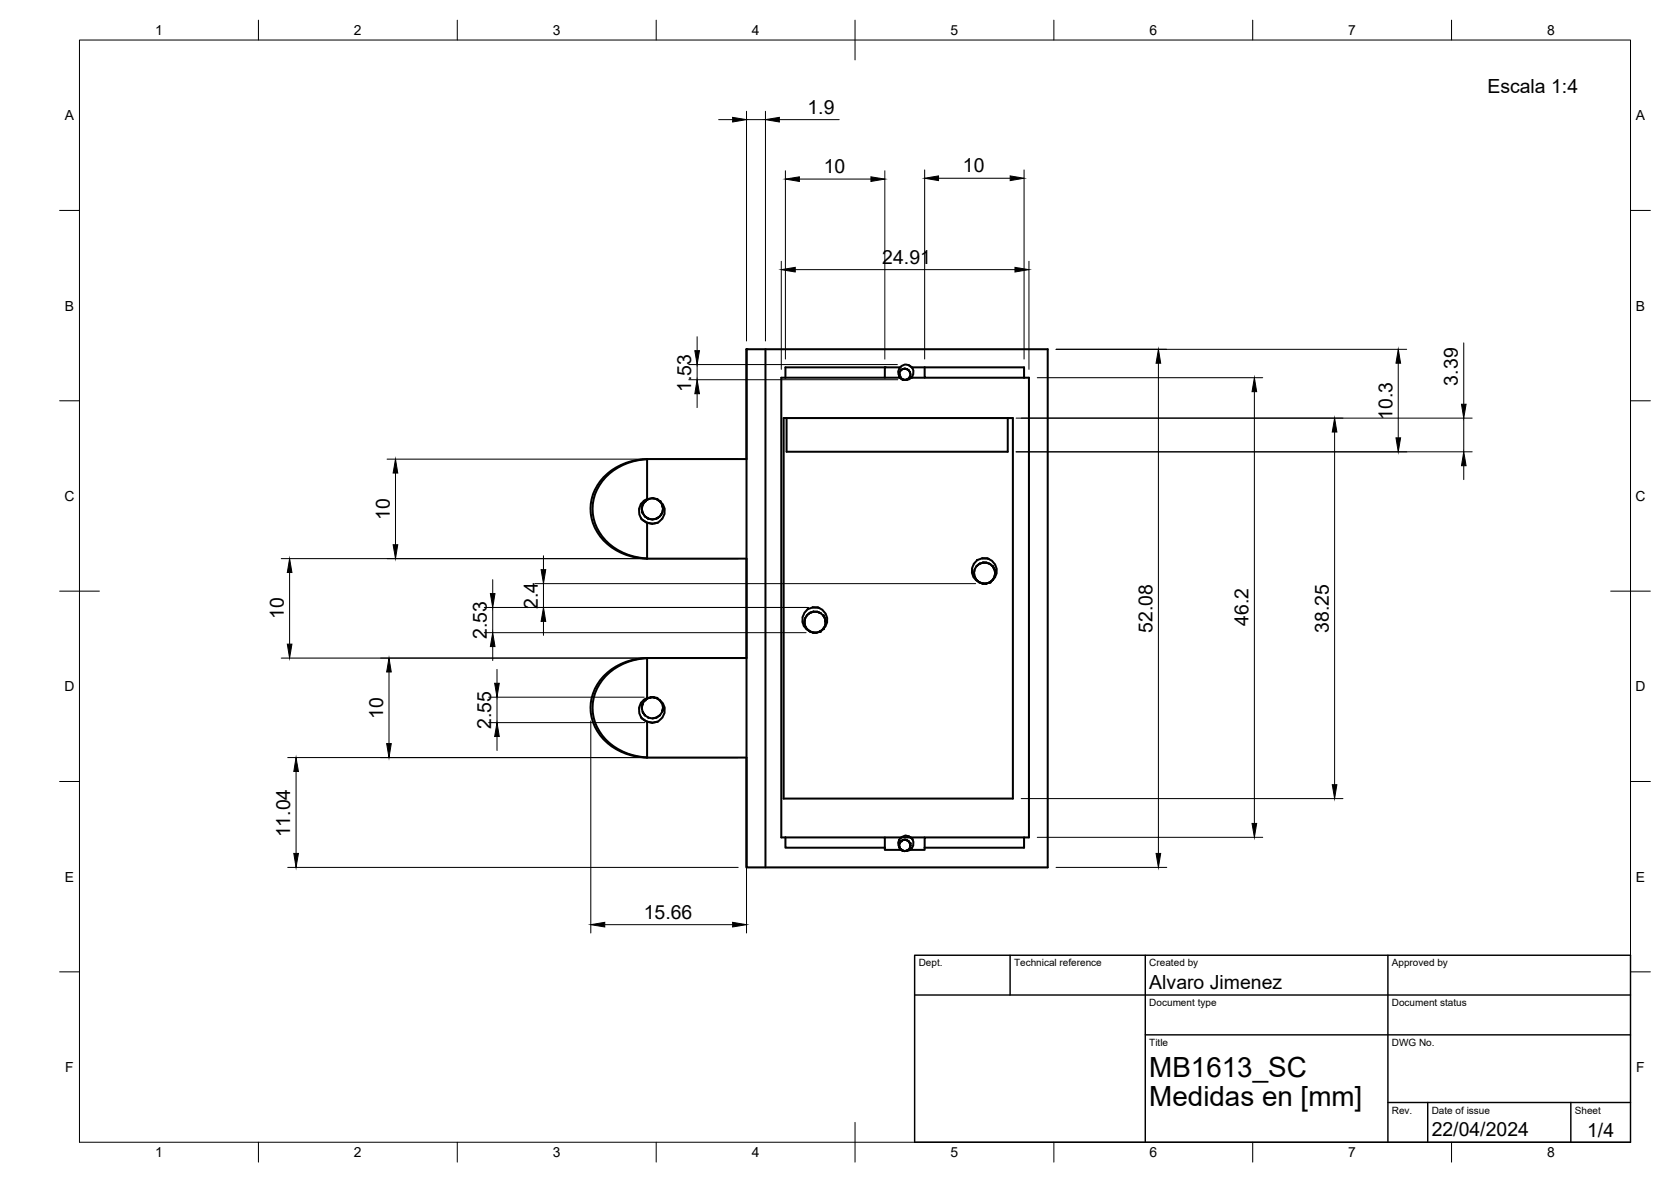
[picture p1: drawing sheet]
<svg xmlns="http://www.w3.org/2000/svg" width="420mm" height="297mm" viewBox="0 0 420 297" stroke-linecap="round" stroke-linejoin="round" font-family="sans-serif">
<!-- layer: Visible -->
<g fill="none" stroke="#000" stroke-width=".51">
<path d="M187.7 87.8h75.7v130.2h-75.7v-27.6h-25v-9M187.7 87.8v27.6h-25v10.2l.3-.2M187.7 87.8v130.2M192.5 87.8v130.2M197.5 94.9h-1.1v115.5h1.1M222.5 92.3h-25v2.6M222.5 92.3v2.6h-25M222.5 92.3h3.9l.3-.3a1.95 1.95 0 0 1 2.6 .3h3.2M226.1 94.1l.3 .8h-3.9M226.1 94.1l.1 .5M226.2 94.6l.3 .4M226.2 94.6l.2 .4"/>
<path d="M226.2 93.5l-.1 .2M226.2 93.5h.1M226.4 92.3a1.55 1.55 0 0 0-.3 2.1M226.4 94.9l.1 .1M226.5 95h.1M226.5 95.1l.3 .2M226.5 93v.1M226.5 93.1h.1M226.7 95.2l.2 .2M226.9 95.4h.1M226.9 95.4h.3M226.9 95.4l.5 .1"/>
<path d="M226.9 92.8l-.4 .2M227 92.7a1.47 1.47 0 0 0-.9 1.3v.1M227 92.7h.5zM227.3 95.4l.1 .1M227.4 95.5h.1M227.5 92.7l.6 .1zM228.1 92.8l.4 .3M228.2 95.3l-.2 .1M228.5 95.1l-1 .4M228.5 95.1h.1M228.5 91.8l.6 .4M228.5 93.1l.3 .4"/>
<path d="M228.5 93.1h.1M228.7 93.4l.1 .1M228.8 94.6l-.3 .5M228.8 93.5l.1 .6-.3 .8h.6l-.6 .4-1.2 .2-.9-.5M228.8 93.5v.1M228.8 94.5v.1M228.9 93.8v.3M229.3 92.3a2.03 2.03 0 0 1 0 2.5l-.1 .1h3.3M229.3 92.3l.1 .3M232.5 92.3h25v2.6M232.5 92.3v2.6h25M257.5 94.9h1.2v115.5h-1.2"/>
<path d="M151.8 119.9a15.3 15.3 0 0 1 10.9-4.5 14 14 0 0 0-13.4 10 12.3 12.3 0 0 0 8.6 14l2.8 .7 2 .2a14 14 0 0 1-13.9-10 11.3 11.3 0 0 1 3-10.4zM197 105.1h57.7v95.6h-57.7zM197.8 105.1v8.4h55.6v-8.4M161.2 130.2l1.4 1.1M161.2 130.2l.2 .3M161.4 127.9l.2 1zM161.6 126.9h.1M161.7 130.8l.9 .5M162.1 129.7l-.5-.8 .6 .9M162.2 126h-.1a2.67 2.67 0 0 0-.7 1.9M162.2 126l-.6 .9M162.2 126l-.6 .9-.2 .9"/>
<path d="M162.2 126h-.1M162.2 126h.1M162.6 131.3l.1 9.1M162.7 131.4h.1M162.7 125.5h-.1a3.3 3.3 0 0 0-1.4 4.7M162.7 131.4l1.3 .2M162.9 131.4l1.1 .2M163 130.3l-.8-.5 .8 .6M163 125.4l-.8 .5M163 125.4l1-.2 1.1 .2 .8 .6M163 130.4a2.75 2.75 0 0 0 2.1 0M163 125.4l-.8 .6"/>
<path d="M163 130.4l1 .1M163 125.4a2.75 2.75 0 0 1 2.1 0M165 130.4l-1 .1M165.1 125.4l.7 .5M165.1 125.4l.8 .6M165.4 131.4l-1 .2M165.9 126l.8 .8a2.97 2.97 0 0 1-.1 3.3l-.1 .3a2.75 2.75 0 0 1-2.5 1.2M165.9 129.8l-.8 .6 .7-.6M165.9 126l.6 .9M166.5 126.9l.2 1zM166.5 126.8v.1M166.7 127.9l-.2 1-.6 .9 .6-.9"/>
<path d="M166.7 127.9l-.2 1M162.7 140.4h25v25h-25M202.4 157.2h.1M202.4 157.2l.3 .5M202.4 155.4l-.1 1.2M202.4 155.4l-.1 .9 .1 .9 .5 .8M202.4 155.4l-.1 .9 .1 .9M202.5 155.4h-.1M202.9 158h.1M203.2 153.1h-.1a3.6 3.6 0 0 0-1.3 2.1v.4a2.95 2.95 0 0 0 .8 2.3l.7 .5M203.3 158.4l-.4-.4 .6 .6M203.5 158.6l.1 .1"/>
<path d="M203.6 158.7l.5 .1zM203.6 154l-.9 1M203.6 154l-.3 .3M204 158.8l.4 .2M204.3 152.6l-1.2 .5M204.3 152.6l1.4 .1M204.3 152.6l1.1 .1M204.4 159h.1M204.5 153.7l-.9 .3-.7 .6-.5 .8M204.5 153.7h.9M204.5 153.7l-.8 .3M204.8 159h.6"/>
<path d="M205.4 153.7l.9 .4zM205.7 152.7a3.6 3.6 0 0 1 2.3 2.6v1.1l-.4 1-.6 .6M205.7 152.7l.2 .1M206.2 158.7h.1M206.2 158.7h-.1M206.2 158.7l-.8 .3h-1M206.3 154.1h.1M206.3 154.1l.7 .6 .5 .8M206.9 158.1h.1M207 154.7l.3 .5M207 158l-.7 .7-.9 .3h-1l-1.1-.6M207 158l-.8 .7"/>
<path d="M207 154.7l.5 .8zM207.4 157.3h.1M207.5 155.5l.1 .9-.1-.6M207.5 155.5l.1 .7M207.6 156.4l-.2 .9-.4 .8 .4-.8zM244.9 144l.1 .9M245 144.9h.1M245.1 143.1l-.2 1.2M245.5 145.7l-.5-.8 .9 1.2M245.5 145.7l.7 .6M245.5 145.7l.6 .6M245.6 142.2l-.1 .1"/>
<path d="M245.7 140.8a3.3 3.3 0 0 0-1.3 2v.4a3.2 3.2 0 0 0 1 2.5l.8 .6 .9 .3 .9 .1 .9-.3M245.7 140.7v.1M245.8 140.7h-.1M246.2 146.3l.9 .3 .9 .1M246.2 146.3l.5 .2M246.3 141.7l-.8 .6-.4 .8-.2 .8 .1 1M246.3 141.7l-.7 .6M246.3 141.7h.1M246.3 141.7l.8-.3h1l.8 .3 .7 .6M246.6 146.5l1.4 .2M247 140.3l-1.3 .5M247 140.3a3.2 3.2 0 0 1 3.2 1.6 2.98 2.98 0 0 1-.5 3.8l-.8 .7"/>
<path d="M247 140.3h1.1M247.1 141.4h1l.8 .3M247.1 141.4h1M247.1 141.4l-.8 .3M248 146.6v.1M248.7 141.6l.9 .7M248.8 146.4l-.8 .3M248.9 146.3v.1M249.6 145.8l-.7 .5M249.6 142.3h.1M249.6 142.3l.5 .8 .1 1M249.6 142.3l.1 .1"/>
<path d="M249.6 142.3l.5 .9M249.7 142.4l.4 .8M249.7 142.4l.4 .7M250.1 145l-.5 .8-.7 .6M250.1 143.2h.1M250.1 143.2l.1 .7M250.1 144.5v.5M250.2 143.7v.3M250.2 144.1l-.1 .9-.4 .7M250.2 144.1l-.1 .9M151.8 169.9a15.4 15.4 0 0 1 10.9-4.5 14 14 0 0 0-13.4 10 12.3 12.3 0 0 0 8.6 14l2.8 .7 2 .2a14 14 0 0 1-13.9-10 11.3 11.3 0 0 1 3-10.4zM161.4 177.8h.1"/>
<path d="M161.4 178.1v-.2l.2 1M161.6 178.9l.6 .9zM161.6 176.9l-.2 1zM161.6 176.8v.1M162.1 176h.1M162.2 179.8l.8 .5M162.2 179.8h.1M162.7 165.4v10.2l.3-.2M162.7 175.5h-.1a3.3 3.3 0 0 0-1.4 4.7M162.7 175.6l-.6 .4-.5 .9M163 175.4l1-.2zM163 175.4l-.3 .2"/>
<path d="M164 175.2l1.1 .2zM165.1 175.4l.3 .2M165.1 175.4l.8 .6M165.1 175.4h.1M165.3 175.6l.6 .4 .6 .9M165.9 179.7v.1a2.53 2.53 0 0 1-1.9 .7l-1-.2M165.9 176l.8 .7 .4 1.1v1.4a3.2 3.2 0 0 1-3.1 2.4M165.9 176a2.67 2.67 0 0 1 .8 1.9l-.2 1 .2-.8M166.5 178.9a2.68 2.68 0 0 1-1.4 1.4l-1.1 .2M166.7 177.8h.1M161.2 180.2l.2 .3M161.4 180.5l1.3 .9"/>
<path d="M161.7 180.7l.9 .6M162.7 181.4h.1M162.7 181.4l1.3 .2M162.9 181.4l1.1 .2M163 180.3h.1M165.4 181.4l-1 .2M197.5 210.4v2.6h25M197.5 210.4h25v2.6M222.5 213v.6h4.2l.7 .3 1.3-.3h3.8v-.6M222.5 210.4h4.1l.9-.4 1 .1 .4 .3h-2.3a1.65 1.65 0 0 0-.7 1.8l.2 .6M226.1 212.4l.1 .6M226.1 212.7l.1 .2"/>
<path d="M226.2 213l.3 .5M226.2 213l.5 .6M226.2 213h.1M226.2 211.9l-.1 .5M226.2 213l.1 .2M226.2 211.9l-.1 .2M226.2 211.9h.1M226.5 213.5h.1M226.5 213.4v.1M226.5 211.5l-.3 .4M226.5 211.4l.5-.3a1.47 1.47 0 0 0-.9 1.3M226.5 213.5l.2 .1"/>
<path d="M226.5 211.4v.1M226.5 213.5l.4 .2M226.7 213.6l.2 .1M226.9 213.7v.1M226.9 213.8h.1M226.9 213.8h.3M226.9 213.8l.5 .1M227 211.1l.5-.1zM227.4 213.9h.1M227.5 213.9h.1M227.5 211l.5 .1M228 213.8l-.5 .1"/>
<path d="M228 211.1l-.5-.1a1.42 1.42 0 0 1 1.3 .9M228 211.1l.5 .4M228.2 213.6l-.2 .2M228.3 213.6l-.3 .2M228.3 211.3l.4 .5M228.5 213.5l-.5 .3M228.5 213.5h.1M228.5 210.1l.6 .5M228.5 211.5l.4 .9M228.5 211.5h.1M228.7 211.7l.1 .2M228.8 211.9l.1 .6-.1-.4"/>
<path d="M228.8 211.9h.1M228.8 212.8v.2M228.9 212.5l-.4 1M228.9 212.5l-.1 .5M228.9 212.5h.1M229.3 210.7l.1 .3M229.4 211l.3 .6-.1 .9-.3 .7-.5 .4M232.5 210.4h25v2.6h-25zM232.5 210.4h-3.6l.5 .6"/>
</g>
<g fill="#000">
<circle cx="187.7" cy="87.8" r=".25"/>
<circle cx="222.5" cy="92.3" r=".25"/>
<circle cx="226.1" cy="94" r=".25"/>
<circle cx="226.2" cy="94.6" r=".25"/>
<circle cx="226.4" cy="94.9" r=".25"/>
<circle cx="226.9" cy="95.4" r=".25"/>
<circle cx="227.4" cy="95.5" r=".25"/>
<circle cx="227.5" cy="95.5" r=".25"/>
<circle cx="228" cy="95.4" r=".25"/>
<circle cx="228.5" cy="95.1" r=".25"/>
<circle cx="228.8" cy="94.6" r=".25"/>
<circle cx="162.2" cy="126" r=".25"/>
<circle cx="164.1" cy="125.2" r=".25"/>
<circle cx="165" cy="125.4" r=".25"/>
<circle cx="165.1" cy="125.4" r=".25"/>
<circle cx="165.9" cy="126" r=".25"/>
<circle cx="204.4" cy="159" r=".25"/>
<circle cx="206.2" cy="158.7" r=".25"/>
<circle cx="207" cy="158.1" r=".25"/>
<circle cx="207" cy="154.7" r=".25"/>
<circle cx="247.1" cy="146.6" r=".25"/>
<circle cx="248.8" cy="146.4" r=".25"/>
<circle cx="248.9" cy="146.4" r=".25"/>
<circle cx="162.2" cy="176" r=".25"/>
<circle cx="165" cy="175.4" r=".25"/>
<circle cx="226.5" cy="211.4" r=".25"/>
<circle cx="226.7" cy="213.6" r=".25"/>
<circle cx="228" cy="213.8" r=".25"/>
<circle cx="228.8" cy="213" r=".25"/>
<circle cx="228.8" cy="211.9" r=".25"/>
</g>
<!-- layer: BORDER -->
<g fill="none" stroke="#000" stroke-width=".25">
<path d="M20 10.1h390v276.9h-390zM65 5.1v5M115 5.1v5M165 5.1v5M215 5.1v10M265 5.1v5M315 5.1v5M365 5.1v5M15 52.9h5M410 52.9h5M15 100.7h5M410 100.7h5"/>
<path d="M15 148.6h10M405 148.6h10M15 196.4h5M410 196.4h5M15 244.2h5M410 244.2h5M65 287v5M115 287v5M165 287v5M215 282.1v9.9M265 287v5M315 287v5"/>
<path d="M365 287v5"/>
</g>
<!-- layer: TITLEBLOCK -->
<path d="M230 240.1h180v46.9h-180zM230 250h180M254 240.1v9.9M288 240.1v46.9M349 240.1v46.9M288 260.1h122M349 277.1h61M359 277.1v9.9M395 277.1v9.9" fill="none" stroke="#000" stroke-width=".36"/>
<!-- layer: FD_Dimensions -->
<g fill="none" stroke="#000" stroke-width=".25">
<path d="M180.7 30.1h3.5M187.7 28v57.7M187.7 30.1h4.8M192.5 28v57.7M196 30.1h15M197.5 42.9v47.3M201 45h18M222.5 42.9v47.3M232.5 42.7v47.5M236 44.8h18M257.5 42.7v47.5M196.4 65.7v27.1"/>
<path d="M200 67.8h55.2M258.7 65.7v27.1M173.2 91.6h52.4M173.2 95.4h52.5M175.3 84.6v3.5M175.3 91.6v3.8M175.3 98.9v3.5M260.8 94.9h56.7M265.5 87.8h88.2M291.3 91.3v123.2M315.4 98.4v108.5M351.6 91.3v18.7"/>
<path d="M368 86.2v15.4M97.3 115.4h88.3M99.4 118.9v18M255.5 105.1h114.7M255.5 113.5h114.7M335.6 108.6v88.6M368 105.1v8.4M368 117v3.5M136.7 139.7v3.5M70.7 140.4h114.9M72.8 143.9v18M121.8 152.7h81.5"/>
<path d="M121.8 159h80.9M123.9 145.7v3.5M123.9 152.7v6.3M134.5 146.7h110.8M136.7 146.7v6M136.7 156.2v3.5M70.7 165.4h114.9M97.8 168.9v18M122.9 175.2h39.1M123.9 162.5v3.5M125 168.2v3.5M125 175.2v6.4"/>
<path d="M72.3 190.4h113.3M74.4 193.9v20.6M122.9 181.6h39.2M125 185.1v3.5M148.5 181.2v53.3M187.7 192.5v42M72.3 218h113.3M256.8 200.7h80.9M260.8 210.4h56.7M265.5 218h27.9M152.1 232.4h32.1"/>
</g>
<g fill="#000" stroke="#000" stroke-width=".25">
<path d="M184.2 29.5l3.5 .6-3.5 .6zM192.5 30.1l3.5-.6v1.2zM197.5 45l3.5-.6v1.2zM219 44.4l3.5 .6-3.5 .6zM232.5 44.8l3.5-.6v1.2zM254 44.2l3.5 .6-3.5 .6zM196.4 67.8l3.6-.6v1.2zM255.2 67.2l3.5 .6-3.5 .6zM174.7 88.1h1.2l-.6 3.5zM175.3 95.4l.6 3.5h-1.2zM291.3 87.8l.5 3.5h-1.1zM315.4 94.9l.6 3.5h-1.2z"/>
<path d="M351.6 87.8l.6 3.5h-1.2zM99.4 115.4l.6 3.5h-1.2zM335.6 105.1l.5 3.5h-1.1zM351 110h1.2l-.6 3.5zM368 113.5l.6 3.5h-1.1zM367.5 101.6h1.1l-.6 3.5zM98.8 136.9h1.2l-.6 3.5zM72.8 140.4l.6 3.5h-1.2zM123.3 149.2h1.2l-.6 3.5zM136.7 152.7l.5 3.5h-1.1zM136.1 143.2h1.1l-.5 3.5zM72.2 161.9h1.2l-.6 3.5z"/>
<path d="M97.8 165.4l.6 3.5h-1.2zM123.9 159l.6 3.5h-1.2zM124.4 171.7h1.1l-.5 3.5zM74.4 190.4l.6 3.5h-1.1zM97.2 186.9h1.2l-.6 3.5zM125 181.6l.5 3.5h-1.1zM335 197.2h1.1l-.5 3.5zM73.9 214.5h1.1l-.6 3.5zM290.7 214.5h1.1l-.5 3.5zM314.8 206.9h1.2l-.6 3.5zM148.5 232.4l3.6-.6v1.1zM184.2 231.8l3.5 .6-3.5 .5z"/>
</g>
<g font-size="7">
<text x="289" y="270.6">MB1613_SC</text>
<text x="289" y="278.1">Medidas en [mm]</text>
</g>
<g font-size="4.9">
<text x="374" y="23.2">Escala 1:4</text>
<text x="203" y="28.6">1.9</text>
<text x="207.1" y="43.5">10</text>
<text x="242.1" y="43.3">10</text>
<text x="221.8" y="66.3">24.91</text>
<text x="173.8" y="98.5" transform="rotate(-90 173.8 98.5)">1.53</text>
<text x="366.6" y="96.9" transform="rotate(-90 366.6 96.9)">3.39</text>
<text x="350.1" y="105.6" transform="rotate(-90 350.1 105.6)">10.3</text>
<text x="98" y="130.8" transform="rotate(-90 98 130.8)">10</text>
<text x="71.4" y="155.5" transform="rotate(-90 71.4 155.5)">10</text>
<text x="135.2" y="153" transform="rotate(-90 135.2 153)">2.4</text>
<text x="122.4" y="160.6" transform="rotate(-90 122.4 160.6)">2.53</text>
<text x="289.8" y="159" transform="rotate(-90 289.8 159)">52.08</text>
<text x="313.9" y="157.3" transform="rotate(-90 313.9 157.3)">46.2</text>
<text x="334.1" y="159" transform="rotate(-90 334.1 159)">38.25</text>
<text x="96.4" y="180.7" transform="rotate(-90 96.4 180.7)">10</text>
<text x="123.5" y="183.1" transform="rotate(-90 123.5 183.1)">2.55</text>
<text x="73" y="210.4" transform="rotate(-90 73 210.4)">11.04</text>
<text x="161.9" y="230.9">15.66</text>
<text x="289" y="248.5">Alvaro Jimenez</text>
<text x="360" y="285.5">22/04/2024</text>
<text x="399.1" y="285.7">1/4</text>
</g>
<g font-size="3.5">
<text x="39" y="8.8">1</text>
<text x="89" y="8.8">2</text>
<text x="139" y="8.8">3</text>
<text x="189" y="8.8">4</text>
<text x="239" y="8.8">5</text>
<text x="289" y="8.8">6</text>
<text x="339" y="8.8">7</text>
<text x="389" y="8.8">8</text>
<text x="16.3" y="30.2">A</text>
<text x="411.3" y="30.2">A</text>
<text x="16.3" y="78">B</text>
<text x="411.3" y="78">B</text>
<text x="16.2" y="125.9">C</text>
<text x="411.2" y="125.9">C</text>
<text x="16.2" y="173.7">D</text>
<text x="411.2" y="173.7">D</text>
<text x="16.3" y="221.6">E</text>
<text x="411.3" y="221.6">E</text>
<text x="16.4" y="269.4">F</text>
<text x="411.4" y="269.4">F</text>
<text x="39" y="290.8">1</text>
<text x="89" y="290.8">2</text>
<text x="139" y="290.8">3</text>
<text x="189" y="290.8">4</text>
<text x="239" y="290.8">5</text>
<text x="289" y="290.8">6</text>
<text x="339" y="290.8">7</text>
<text x="389" y="290.8">8</text>
</g>
<g font-size="2.5">
<text x="231" y="242.9">Dept.</text>
<text x="255" y="242.9">Technical reference</text>
<text x="289" y="242.9">Created by</text>
<text x="350" y="242.9">Approved by</text>
<text x="289" y="252.8">Document type</text>
<text x="350" y="252.8">Document status</text>
<text x="289" y="262.9">Title</text>
<text x="350" y="262.9">DWG No.</text>
<text x="350" y="279.9">Rev.</text>
<text x="360" y="279.9">Date of issue</text>
<text x="396" y="279.9">Sheet</text>
</g>
</svg>
